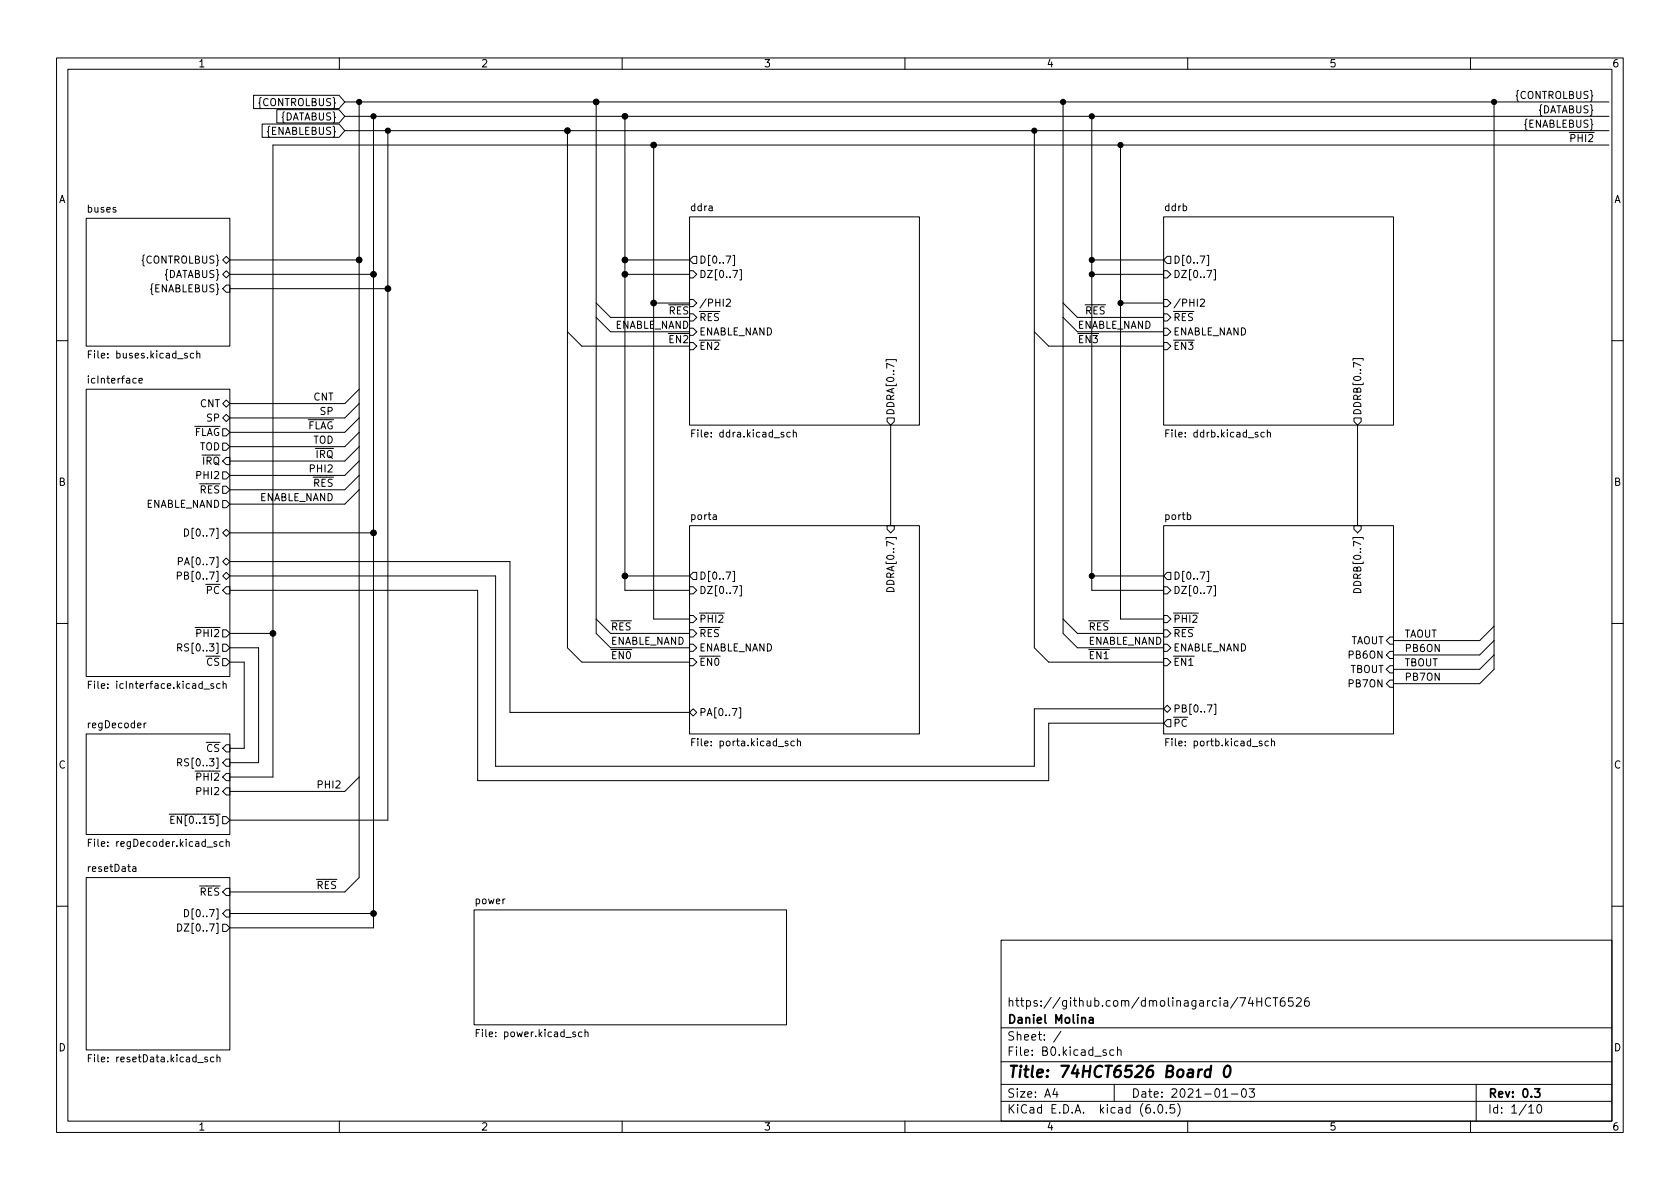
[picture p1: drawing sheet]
<svg xmlns="http://www.w3.org/2000/svg" width="297mm" height="210mm" viewBox="0 0 297 210" stroke-linecap="round" stroke-linejoin="round" font-family="sans-serif">
<g fill="none" stroke="#000" stroke-width=".18">
<path d="M10 10.2h277v190.1h-277zM12 12.2h273v186.1h-273zM44.8 16.9h15.1l1.1 1.1-1.1 1.2h-15.1zM48.9 19.4h11l1.1 1.2-1.1 1.1h-11zM60 10.2v2M61 18h223.5M63.5 18v137.2l-2.5 2.5h-20.4M105.4 18v94l2.5 2.5h14M110 10.2v2M160 10.2v2M188 18v94l2.5 2.5h15.2M210 10.2v2"/>
<path d="M260 10.2v2M264.2 18v100.4l-2.6 2.5h-15.2M15.2 38.6h25.4v22.6h-25.4zM46.3 21.9h13.6l1.1 1.2-1.1 1.2h-13.6zM61 23.1h223.5M61 20.6h223.5M66 20.6v143.5h-25.4M68.6 23.1v121.9h-28M100.3 23.1v91.4l2.6 2.6h19M110.5 20.6v83.8h11.4M115.6 25.6v83.9h6.3M121.9 38.3h40.7v36.9h-40.7z"/>
<path d="M182.9 23.1v91.4l2.5 2.6h20.3M193 20.6v83.8h12.7M198.1 25.6v83.9h7.6M205.7 38.3h40.7v36.9h-40.7zM284.5 25.6h-236.2v111.8h-7.7M39.4 46l.6-.7 .6 .7-.6 .6zM39.4 48.5l.6-.6 .6 .6-.6 .6zM39.4 51l.6-.6h.6v1.3h-.6zM40.6 46h22.9M40.6 48.5h25.4M40.6 51h28M100.3 58.7l2.6 2.5h19"/>
<path d="M105.4 53.6l2.5 2.5h14M105.4 56.1l2.5 2.6h14M110.5 46h11.4M110.5 48.5h11.4M115.6 53.6h6.3M121.9 46l.7-.7h.6v1.3h-.6zM121.9 47.9h.7l.6 .6-.6 .6h-.7zM121.9 53h.7l.6 .6-.6 .6h-.7zM121.9 55.5h.7l.6 .6-.6 .7h-.7zM121.9 58h.7l.6 .7-.6 .6h-.7zM128.4 53l.5-.1 .3 .4-.8 .9h.8M129.6 45.2h.3v1.8h-.3"/>
<path d="M129.6 47.8h.8l-.5 1.3M130.8 47.7h.3v1.8h-.3M182.9 58.7l2.5 2.5h20.3M188 53.6l2.5 2.5h15.2M188 56.1l2.5 2.6h15.2M193 46h12.7M193 48.5h12.7M198.1 53.6h7.6M205.7 58h.7l.6 .7-.6 .6h-.7zM205.7 55.5h.7l.6 .6-.6 .7h-.7zM205.7 53h.7l.6 .6-.6 .6h-.7zM205.7 47.9h.7l.6 .6-.6 .6h-.7z"/>
<path d="M206.4 45.3h.6v1.3h-.6l-.7-.6zM212.2 53l.5-.1 .3 .4-.8 .9h.8M213.4 47.8h.8l-.5 1.3M213.4 45.2h.3v1.8h-.3M214.6 47.7h.3v1.8h-.3M10 60.2h2M15.2 68.8h25.4v50.8h-25.4zM15.6 62.6h.4M16.2 62h-.6v1.3M24.6 67.3l.6-.1-.1-.2-.3-.1-.2 .2v.6h.5M34.2 62.5h-.3l-.3 .2 .2 .6h.4M34.8 62.6l.2-.1h.3v.8"/>
<path d="M34.8 62v1.3M39.4 78.4h.6l.6 .6-.6 .6h-.6zM39.4 71.4l.6-.7 .6 .7-.6 .6zM39.4 75.8h.6l.6 .6-.6 .7h-.6zM39.4 73.9l.6-.6 .6 .6-.6 .6zM63.5 79l-2.5 2.5h-20.4M63.5 73.9l-2.5 2.5h-20.4M63.5 68.8l-2.5 2.6h-20.4M63.5 71.4l-2.5 2.5h-20.4M63.5 76.4l-2.5 2.6h-20.4M121.9 60.6h.7l.6 .6-.6 .6h-.7zM122.3 76.6h.4"/>
<path d="M122.9 76h-.6v1.3M139.7 76.5l-.3-.1-.3 .3 .1 .5h.5M140.3 76.6l.1-.2 .3 .1 .1 .8M140.3 76v1.3M156.7 63.9v-.3h1.8v.3M156.8 73.9h1.3v.6l-.6 .7-.7-.7zM157.5 75.2v17.8M205.7 60.6h.7l.6 .6-.6 .6h-.7zM206.1 76.6h.4M206.7 76h-.6v1.3M223.5 76.5l-.3-.1-.3 .3 .2 .5h.4M224.1 76.6l.2-.2 .3 .1v.8"/>
<path d="M224.1 76v1.3M239.2 63.7v-.3h1.8v.3M239.4 73.9h1.3v.6l-.7 .7-.6-.7zM240 75.2v17.8M285 60.2h2M31.5 99.3l.6-.1 .2-.2-.1-.3-.7-.1v1.3M32.6 93.5a.64 .64 0 0 1 .8 .7 .64 .64 0 0 1-.8 .6zM39.4 88.5h.6l.6 .6-.6 .7h-.6zM39.4 86h.6l.6 .6-.6 .6h-.6zM39.4 83.4h.6l.6 .7-.6 .6h-.6zM39.4 81.5l.6-.6h.6v1.3h-.6zM39.4 94.2l.6-.6 .6 .6-.6 .7z"/>
<path d="M40 98.7l.6 .6-.6 .6-.6-.6zM40.6 99.3h49.6v26.7h31.7M40.6 94.2h25.4M63.5 84.1l-2.5 2.5h-20.4M63.5 81.5l-2.5 2.6h-20.4M63.5 86.6l-2.5 2.5h-20.4M121.9 93h40.7v36.8h-40.7zM156.8 93h1.3v.6l-.6 .6-.7-.6zM205.7 93h40.7v36.8h-40.7zM239.4 93h1.3v.6l-.7 .6-.6-.6zM10 110.2h2M31.4 101.8h.6l.1-.2-.1-.3-.6-.1v1.2"/>
<path d="M31.4 114.5h.6l.1-.2v-.3l-.7-.1v1.2M31.7 114.5l.4 .6M39.4 111.4h.6l.6 .6-.6 .6h-.6zM39.4 113.9h.6l.6 .6-.6 .7h-.6zM39.4 116.5h.6l.6 .6-.6 .6h-.6zM39.4 101.8l.6-.6 .6 .6-.6 .7zM40 103.8h.6v1.2h-.6l-.6-.6zM40.6 114.5h5.1v20.4h-5.1M40.6 101.8h47v33.7h95.3v-10.2h22.8M40.6 104.4h43.9v33.6h100.9v-10.1h20.3M40.6 112h7.7M40.6 117.1h2.6v15.2h-2.6"/>
<path d="M105.4 109.5l2.5 2.5h14M110.5 101.8h11.4M121.9 103.8h.7l.6 .6-.6 .6h-.7zM121.9 108.8h.7l.6 .7-.6 .6h-.7zM121.9 116.5h.7l.6 .6-.6 .6h-.7zM121.9 111.4h.7l.6 .6-.6 .6h-.7zM121.9 113.9h.7l.6 .6-.6 .7h-.7zM122.6 101.2h.6v1.3h-.6l-.7-.7zM129.6 101h.3v1.8h-.3M129.6 103.7h.8l-.5 1.3M130.8 103.6h.3v1.8h-.3M156.8 104.1a.68 .68 0 0 1 .8-.2 .68 .68 0 0 1 .5 .7h-1.3z"/>
<path d="M188 109.5l2.5 2.5h15.2M193 101.8h12.7M205.7 103.8h.7l.6 .6-.6 .6h-.7zM205.7 113.9h.7l.6 .6-.6 .7h-.7zM205.7 108.8h.7l.6 .7-.6 .6h-.7zM205.7 116.5h.7l.6 .6-.6 .6h-.7zM205.7 111.4h.7l.6 .6-.6 .6h-.7zM206.4 101.2h.6v1.3h-.6l-.7-.7zM213.4 101h.3v1.8h-.3M213.4 103.7h.8l-.5 1.3M214.6 103.6h.3v1.8h-.3M239.4 104.3a.68 .68 0 0 1 .8-.2 .68 .68 0 0 1 .4 .7h-1.3z"/>
<path d="M245.7 112.6h.7v1.3h-.7l-.6-.6zM245.7 115.2h.7v1.3h-.7l-.6-.7zM245.7 117.7h.7v1.3h-.7l-.6-.6zM264.2 115.8l-2.6 2.6h-15.2M264.2 113.3l-2.6 2.5h-15.2M264.2 110.7l-2.6 2.6h-15.2M285 110.2h2M15.2 129.8h25.4v17.8h-25.4zM15.6 121.1h.4M16.2 120.5h-.6v1.2M25.8 127.9l-.3 .2M31.4 134.8h.6l.1-.2v-.3l-.7-.1v1.2"/>
<path d="M31.7 134.8l.4 .6M37.8 120.9h-.3l-.2 .2v.2l.5 .1v.3h-.5M38.9 120.9h-.4l-.2 .2 .1 .6h.5M39.4 137.4l.6-.6h.6v1.2h-.6zM39.4 121l.2-.1h.3l.1 .8M39.4 120.5v1.2M40 134.2h.6v1.3h-.6l-.6-.6zM40 139.3h.6v1.3h-.6l-.6-.7zM40 131.7h.6v1.3h-.6l-.6-.7zM63.5 137.4l-2.5 2.5h-20.4M121.9 126l.7-.7 .6 .7-.6 .6zM122.3 131.2h.4"/>
<path d="M122.9 130.6h-.6v1.3M130.7 125.2h.3v1.8h-.3M140.4 131.1l-.3-.1-.3 .3 .2 .5h.4M141 131.2l.2-.2 .3 .1v.8M141 130.6v1.3M205.7 125.3l.7-.6 .6 .6-.6 .7zM206.1 131.2h.4M206.4 127.2h.6v1.3h-.6l-.7-.6zM206.7 130.6h-.6v1.3M213.5 124.6h.8l-.5 1.3M214.7 124.5h.3v1.8h-.3M224.3 131.1l-.4-.1-.2 .3 .1 .5h.5"/>
<path d="M224.8 131.2l.2-.2 .3 .1 .1 .8M224.8 130.6v1.3M245.7 120.3h.7v1.2h-.7l-.6-.6zM15.2 155.2h25.4v30.5h-25.4zM15.6 149h.4M16.2 148.4h-.6v1.3M39.4 144.4h.6l.6 .6-.6 .7h-.6zM39.4 148.9l-.3-.1-.3 .3 .2 .5h.4M40 148.9l.2-.1 .3 .1v.8M40 148.4v1.3M40 157.1h.6v1.3h-.6l-.6-.7zM10 160.2h2"/>
<path d="M31.4 163.4a.64 .64 0 0 1 .7 .6 .64 .64 0 0 1-.7 .7zM32.6 160.8a.64 .64 0 0 1 .8 .7 .64 .64 0 0 1-.8 .6zM39.4 161.5l.6-.6h.6v1.3h-.6zM39.4 163.4h.6l.6 .7-.6 .6h-.6zM40.6 161.5h25.4M83.8 160.9h55.3v20.3h-55.3zM177 166.3h108v32h-108zM221.1 176.4l-.4 1h.9M221.4 176.9v1M222.2 176.4v1.5M222.2 177.1h.9M223.1 176.4v1.5"/>
<path d="M224.6 176.6a.6 .6 0 0 0-.7 0 .6 .6 0 0 0-.2 .7 .56 .56 0 0 0 .3 .6 .56 .56 0 0 0 .6-.1M225.1 176.4h.8M225.5 176.4v1.5M227.1 176.4a.59 .59 0 0 0-.7 .7v.5l.1 .3h.4l.2-.1 .1-.5-.1-.2-.5-.1-.2 .3M228.6 176.4h-.7l-.1 .7 .2-.1 .5 .1 .1 .2v.5l-.2 .1-.6-.1M229.2 176.6l.6-.2 .2 .2 .1 .3-1 1h1M231.4 176.4a.59 .59 0 0 0-.8 .7v.5l.2 .3h.4l.2-.1 .1-.5-.1-.2-.5-.1-.3 .3M285 160.2h2M15.6 187.1h.4M16.2 186.5h-.6v1.3M37.8 187l-.3-.1-.3 .3 .1 .5h.5M38.4 187l.1-.1 .3 .1 .1 .8"/>
<path d="M38.4 186.5v1.3M60 198.3v2M84.2 182.7h.4M84.8 182.1h-.6v1.2M102.9 182.5h-.4l-.2 .2 .1 .6h.5M103.4 182.6l.2-.1h.3l.1 .8M103.4 182.1v1.2M110 198.3v2M160 198.3v2M177 194.8h108M177 191.8h108M177 187.8h108"/>
<path d="M177 181.8h108M186.5 192.5l-.4 1h1M186.9 193v1M187.6 182.4l-1.3 1.9M195.6 185.7l-.4-.1-.2 .2 .1 .3 .5 .1v.4h-.6M196.9 185.7l-.4-.1-.3 .3v.4l.2 .3h.5M197 191.8v3M197.6 185.8l.2-.2 .3 .1 .1 .9M197.6 185.1v1.5M204.1 196.7v.1M204.9 195.4l.2-.1a.81 .81 0 0 1 .6 .7 .81 .81 0 0 1-.3 .8h-.2a.81 .81 0 0 1-.6-.6 .81 .81 0 0 1 .3-.8zM206.2 196.7v.1"/>
<path d="M207.6 195.3h-.7v.7l.2-.1 .5 .1 .1 .2-.1 .5-.2 .1-.5-.1M208.2 195.1a1.72 1.72 0 0 1 0 2.3M210 198.3v2M216.2 194h.9M217.7 193.5h1.2M219.7 192.6l.2-.1a.81 .81 0 0 1 .5 .7 .81 .81 0 0 1-.3 .8h-.1a.81 .81 0 0 1-.6-.6 .81 .81 0 0 1 .3-.8zM220.9 192.5h.9l-.5 .6 .4 .1v.7l-.2 .1h-.4l-.2-.1M260 198.3v2M261 191.8v6.5M270.3 195.8l.4-.5v1.5M270.3 196.8h.9M271.9 195.4l.2-.1a.81 .81 0 0 1 .6 .7 .81 .81 0 0 1-.3 .8h-.2a.81 .81 0 0 1-.6-.6 .81 .81 0 0 1 .3-.8z"/>
</g>
<path d="M192.6 180h.6l.1 .9M193.3 180.3l-.5 .1a.29 .29 0 0 0-.3 .2 .29 .29 0 0 0 .3 .3h.5M271.3 192.5h1l-.5 .6 .4 .1v.7l-.2 .1h-.4l-.3-.1" fill="none" stroke="#000" stroke-width=".3"/>
<path d="M214 189.2a.66 .66 0 0 0-.9 .3l-.1 .6 .1 .3 .2 .1 .6-.1M214.1 188.5l-.2 2M216.7 188.7a.46 .46 0 0 1 .5-.2 .46 .46 0 0 1 .3 .3 1.15 1.15 0 0 1-.7 1.7l-.2-.1a1.54 1.54 0 0 1 .1-1.7z" fill="none" stroke="#000" stroke-width=".4"/>
<g fill="#000" stroke="#000" stroke-width=".18">
<circle cx="63.5" cy="18" r=".46"/>
<circle cx="105.4" cy="18" r=".51"/>
<circle cx="188" cy="18" r=".46"/>
<circle cx="264.2" cy="18" r=".46"/>
<circle cx="66" cy="20.6" r=".46"/>
<circle cx="68.6" cy="23.1" r=".46"/>
<circle cx="100.3" cy="23.1" r=".51"/>
<circle cx="110.5" cy="20.6" r=".51"/>
<circle cx="115.6" cy="25.6" r=".51"/>
<circle cx="182.9" cy="23.1" r=".46"/>
<circle cx="193" cy="20.6" r=".46"/>
<circle cx="198.1" cy="25.6" r=".46"/>
<circle cx="63.5" cy="46" r=".51"/>
<circle cx="66" cy="48.5" r=".51"/>
<circle cx="68.6" cy="51" r=".51"/>
<circle cx="110.5" cy="46" r=".51"/>
<circle cx="110.5" cy="48.5" r=".51"/>
<circle cx="115.6" cy="53.6" r=".51"/>
<circle cx="193" cy="48.5" r=".46"/>
<circle cx="193" cy="46" r=".46"/>
<circle cx="198.1" cy="53.6" r=".46"/>
<circle cx="66" cy="94.2" r=".51"/>
<circle cx="48.3" cy="112" r=".51"/>
<circle cx="110.5" cy="101.8" r=".51"/>
<circle cx="193" cy="101.8" r=".46"/>
<circle cx="66" cy="161.5" r=".51"/>
</g>
<text font-size="2.8" x="178" y="190.6">Title: 74HCT6526 Board 0</text>
<g font-size="2.1">
<text x="178" y="178">https://github.com/dmolinagarcia/74HCT6526</text>
<text x="178" y="184">Sheet: /</text>
<text x="178" y="181">Daniel Molina</text>
<text x="178" y="186.7">File: B0.kicad_sch</text>
<text x="178" y="196.9">KiCad E.D.A. kicad (6.0.5)</text>
<text x="178" y="194.1">Size: A4</text>
<text x="200" y="194.1">Date: 2021-01-03</text>
<text x="263" y="194.1">Rev: 0.3</text>
<text x="263" y="196.9">Id: 1/10</text>
</g>
<g font-size="1.8">
<text x="35" y="11.9">1</text>
<text x="85" y="11.9">2</text>
<text x="135" y="11.9">3</text>
<text x="185" y="11.9">4</text>
<text x="235" y="11.9">5</text>
<text x="285" y="11.9">6</text>
<text x="268.1" y="17.5">{CONTROLBUS}</text>
<text x="45.8" y="18.8">{CONTROLBUS}</text>
<text x="47.2" y="23.8">{ENABLEBUS}</text>
<text x="49.6" y="21.3">{DATABUS}</text>
<text x="269.6" y="22.6">{ENABLEBUS}</text>
<text x="271.9" y="20">{DATABUS}</text>
<text x="276.6" y="25.1">~{PHI2}</text>
<text x="10.3" y="35.9">A</text>
<text x="285.3" y="35.9">A</text>
<text x="15.5" y="37.6">buses</text>
<text x="122.2" y="37.3">ddra</text>
<text x="206" y="37.3">ddrb</text>
<text x="25.1" y="46.6">{CONTROLBUS}</text>
<text x="123.6" y="46.6">D[0..7]</text>
<text x="207.4" y="46.6">D[0..7]</text>
<text x="26.6" y="51.7">{ENABLEBUS}</text>
<text x="29" y="49.1">{DATABUS}</text>
<text x="123.6" y="49.1">DZ[0..7]</text>
<text x="207.4" y="49.1">DZ[0..7]</text>
<text x="108.6" y="58.1">ENABLE_NAND</text>
<text x="116.9" y="55.6">~{RES}</text>
<text x="123.6" y="54.2">/PHI2</text>
<text x="123.6" y="56.8">~{RES}</text>
<text x="123.6" y="59.3">ENABLE_NAND</text>
<text x="190.5" y="58.1">ENABLE_NAND</text>
<text x="191.8" y="55.6">~{RES}</text>
<text x="207.4" y="59.3">ENABLE_NAND</text>
<text x="207.4" y="56.8">~{RES}</text>
<text x="207.4" y="54.2">/PHI2</text>
<text x="16.3" y="63.4">File: buses.kicad_sch</text>
<text x="117.1" y="60.7">~{EN2}</text>
<text x="123.6" y="61.8">~{EN2}</text>
<text x="190.5" y="60.7">~{EN3}</text>
<text x="207.4" y="61.8">~{EN3}</text>
<text x="15.9" y="67.8">icInterface</text>
<text x="55.4" y="70.8">CNT</text>
<text x="32.8" y="77.1">~{FLAG}</text>
<text x="35.4" y="72">CNT</text>
<text x="36.6" y="74.5">SP</text>
<text x="52.9" y="75.9">~{FLAG}</text>
<text x="56.7" y="73.4">SP</text>
<text x="123.1" y="77.3">File: ddra.kicad_sch</text>
<text x="158.1" y="73.5" transform="rotate(-90 158.1 73.5)">DDRA[0..7]</text>
<text x="206.8" y="77.3">File: ddrb.kicad_sch</text>
<text x="240.7" y="73.5" transform="rotate(-90 240.7 73.5)">DDRB[0..7]</text>
<text x="34.5" y="82.2">~{IRQ}</text>
<text x="35.3" y="79.6">TOD</text>
<text x="54.5" y="81">~{IRQ}</text>
<text x="55.1" y="83.5">PHI2</text>
<text x="55.3" y="78.4">TOD</text>
<text x="10.3" y="85.9">B</text>
<text x="25.6" y="89.8">ENABLE_NAND</text>
<text x="34" y="87.2">~{RES}</text>
<text x="35.1" y="84.7">PHI2</text>
<text x="45.7" y="88.6">ENABLE_NAND</text>
<text x="54" y="86.1">~{RES}</text>
<text x="285.3" y="85.9">B</text>
<text x="33.6" y="94.9">D[0..7]</text>
<text x="122.3" y="91.9">porta</text>
<text x="206" y="91.9">portb</text>
<text x="32.4" y="99.9">PA[0..7]</text>
<text x="32.4" y="102.5">PB[0..7]</text>
<text x="35.2" y="105">~{PC}</text>
<text x="123.6" y="102.5">D[0..7]</text>
<text x="123.6" y="105">DZ[0..7]</text>
<text x="158.1" y="103.8" transform="rotate(-90 158.1 103.8)">DDRA[0..7]</text>
<text x="207.4" y="102.5">D[0..7]</text>
<text x="207.4" y="105">DZ[0..7]</text>
<text x="240.7" y="103.8" transform="rotate(-90 240.7 103.8)">DDRB[0..7]</text>
<text x="33.7" y="112.6">~{PHI2}</text>
<text x="107.9" y="111.5">~{RES}</text>
<text x="123.6" y="110.1">~{PHI2}</text>
<text x="123.6" y="112.6">~{RES}</text>
<text x="192.4" y="111.5">~{RES}</text>
<text x="207.4" y="110.1">~{PHI2}</text>
<text x="207.4" y="112.6">~{RES}</text>
<text x="238.6" y="113.9">TAOUT</text>
<text x="248.3" y="112.7">TAOUT</text>
<text x="32.4" y="115.2">RS[0..3]</text>
<text x="35.2" y="117.7">~{CS}</text>
<text x="107.9" y="116.5">~{EN0}</text>
<text x="107.9" y="114">ENABLE_NAND</text>
<text x="123.6" y="117.7">~{EN0}</text>
<text x="123.6" y="115.2">ENABLE_NAND</text>
<text x="192.4" y="114">ENABLE_NAND</text>
<text x="192.4" y="116.5">~{EN1}</text>
<text x="207.4" y="115.2">ENABLE_NAND</text>
<text x="207.4" y="117.7">~{EN1}</text>
<text x="238.6" y="116.5">PB6ON</text>
<text x="238.6" y="119">TBOUT</text>
<text x="248.3" y="115.3">PB6ON</text>
<text x="248.3" y="117.8">TBOUT</text>
<text x="16.8" y="121.8">File: icInterface.kicad_sch</text>
<text x="207.4" y="126">PB[0..7]</text>
<text x="238.6" y="121.5">PB7ON</text>
<text x="248.3" y="120.4">PB7ON</text>
<text x="15.7" y="128.8">regDecoder</text>
<text x="123.1" y="132">File: porta.kicad_sch</text>
<text x="123.6" y="126.6">PA[0..7]</text>
<text x="206.9" y="132">File: portb.kicad_sch</text>
<text x="207.4" y="128.5">~{PC}</text>
<text x="10.3" y="135.9">C</text>
<text x="32.4" y="135.5">RS[0..3]</text>
<text x="35.2" y="133">~{CS}</text>
<text x="285.3" y="135.9">C</text>
<text x="33.7" y="138">~{PHI2}</text>
<text x="35.1" y="140.6">PHI2</text>
<text x="55.9" y="139.4">PHI2</text>
<text x="16.6" y="149.7">File: regDecoder.kicad_sch</text>
<text x="30" y="145.7">~{EN[0..15]}</text>
<text x="15.8" y="154.2">resetData</text>
<text x="34" y="158.4">~{RES}</text>
<text x="55.9" y="157.2">~{RES}</text>
<text x="84" y="159.9">power</text>
<text x="32.5" y="164.7">DZ[0..7]</text>
<text x="33.6" y="162.2">D[0..7]</text>
<text x="10.3" y="185.9">D</text>
<text x="84.9" y="183.4">File: power.kicad_sch</text>
<text x="285.3" y="185.9">D</text>
<text x="16.6" y="187.8">File: resetData.kicad_sch</text>
<text x="35" y="199.9">1</text>
<text x="85" y="199.9">2</text>
<text x="135" y="199.9">3</text>
<text x="185" y="199.9">4</text>
<text x="235" y="199.9">5</text>
<text x="285" y="199.9">6</text>
</g>
</svg>
